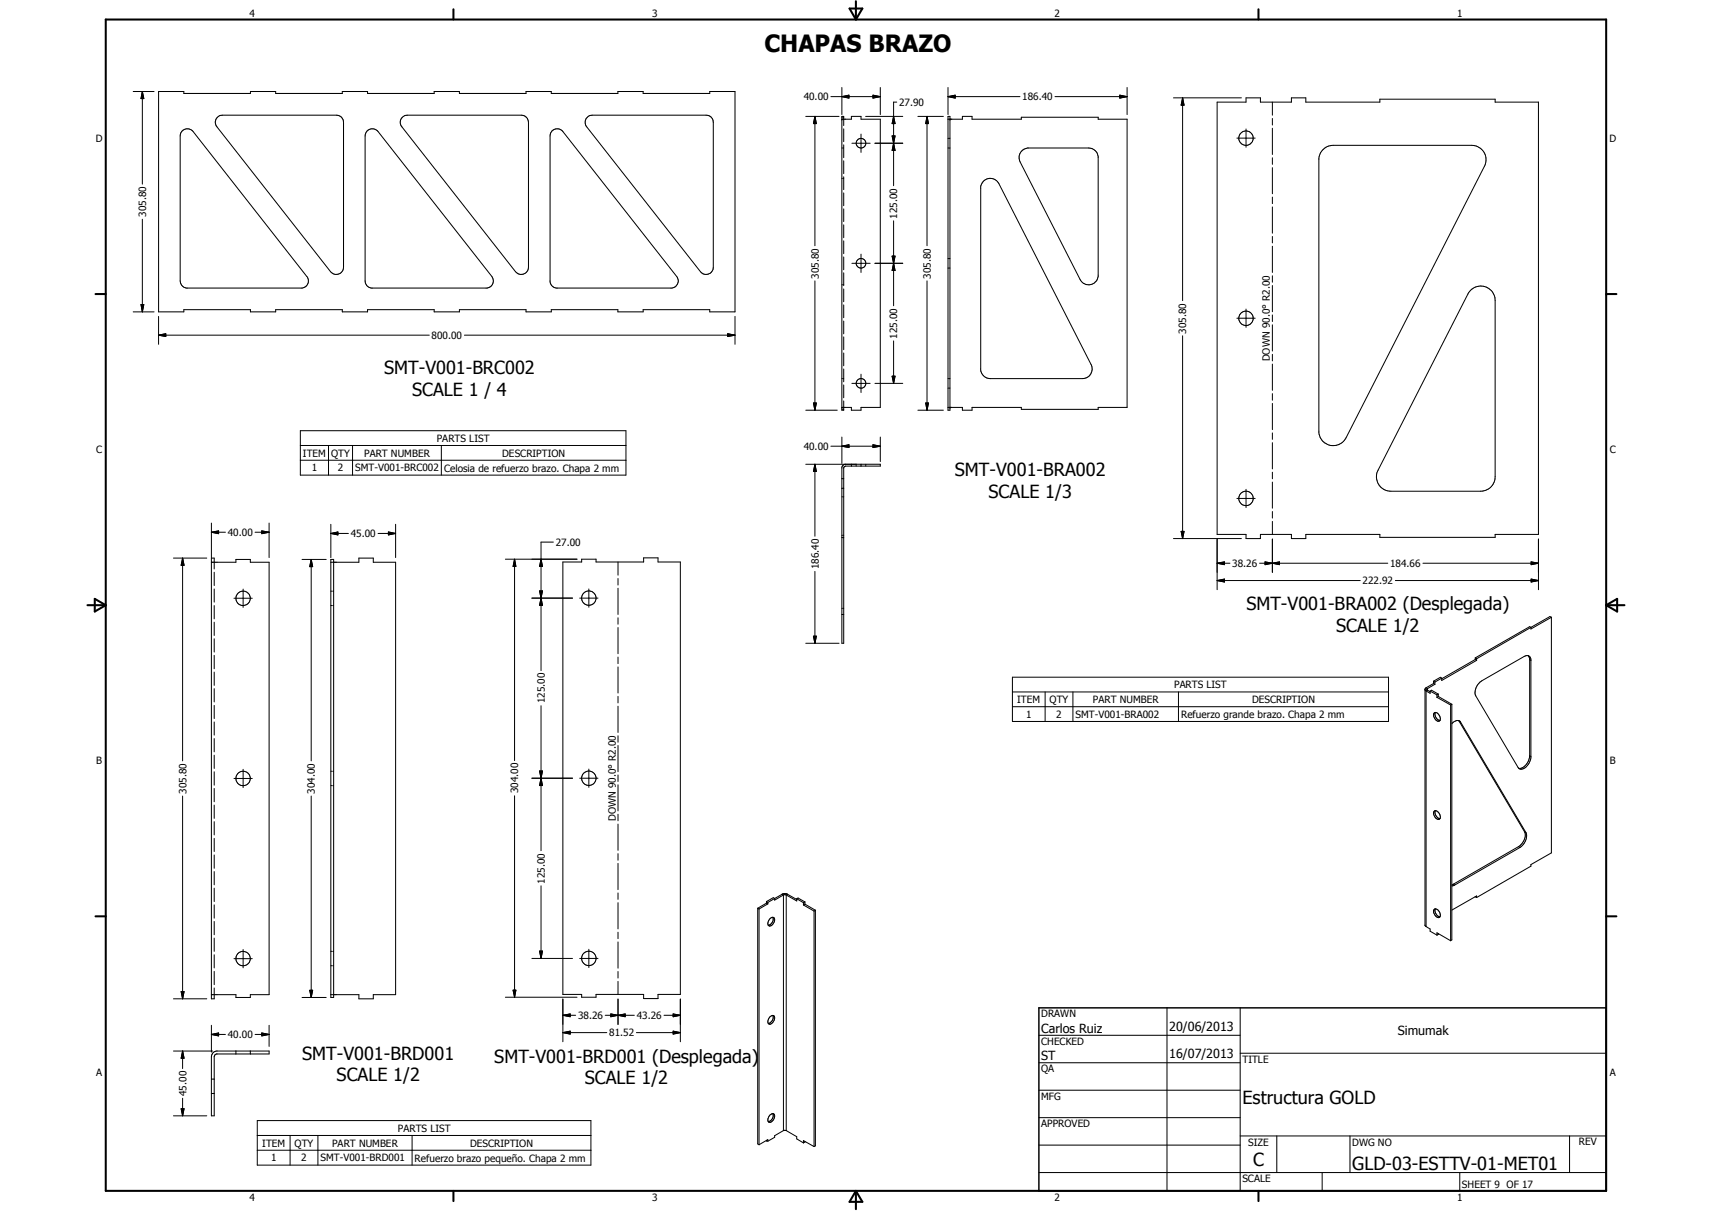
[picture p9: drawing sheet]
<svg xmlns="http://www.w3.org/2000/svg" width="594mm" height="420mm" viewBox="0 0 594 420" stroke-linecap="round" stroke-linejoin="round" font-family="sans-serif">
<g fill="none" stroke="#000" stroke-width=".35">
<path d="M46.2 31.7h7.3M49.4 31.7l.5 2.5h-1zM49.4 31.7v32.2M55 31.7h8.8v.7h23.1v-.7h8.8v.7h23.1v-.7h8.7v.7h23.2v-.7h8.7v.7h23.1v-.7h8.8v.7h23.1v-.7h8.8v.7h23.1v-.7h8.8v76.5h-8.8v-.8h-23.1v.8h-8.8v-.8h-23.1v.8h-8.8v-.8h-23.1v.8h-8.7v-.8h-23.2v.8h-8.7v-.8h-23.1v.8h-8.8v-.8h-23.1v.8h-8.8zM288.3 33.5h17.2M292.1 33.5l2.5-.5v1zM292.1 30.4v9.4M302.9 33l2.6 .5-2.6 .5zM305.5 30.4v9.4M311.2 35.4h-1.1v29M329 33.5l2.5-.5v1zM329 30.4v9.4"/>
<path d="M329 33.5h24.9M366.1 33.5h25M388.6 33l2.5 .5-2.5 .5zM391.1 30.4v9.4M407.2 34h23.6M410.4 34l.5 2.5h-1zM410.4 34v70.3M422.4 35.4h10v-1.4h5v1.4h10.7v-1.4h5v1.4h25.7v-1h40v1h15.1v150h-15.1v1h-40v-1h-25.7v1.5h-5v-1.5h-10.7v1.5h-5v-1.5h-10zM441.5 35.4v4.6M63.2 45.4a2.53 2.53 0 0 1 3.8 .2l39.5 50.3a2.49 2.49 0 0 1-1.6 4h-40.2a2.57 2.57 0 0 1-2.2-2.4v-50.3l.3-1.1zM75.3 40.9l.8-.7 1.1-.2h39.5a2.44 2.44 0 0 1 2.5 2.5v50.2a2.52 2.52 0 0 1-1.7 2.4 2.52 2.52 0 0 1-2.8-.8l-39.4-50.3a2.42 2.42 0 0 1 0-3.1zM127.4 45.4a2.53 2.53 0 0 1 3.8 .2l39.5 50.3a2.53 2.53 0 0 1-1.6 4h-40.2a2.47 2.47 0 0 1-2.2-2.4v-50.3l.1-.8z"/>
<path d="M139.7 40.6l.9-.6h.8h39.5a2.52 2.52 0 0 1 2.5 2.5v50.2a2.52 2.52 0 0 1-1.7 2.4 2.52 2.52 0 0 1-2.8-.8l-39.5-50.3a2.41 2.41 0 0 1 .3-3.4zM191.6 45.4a2.52 2.52 0 0 1 3.7 .2l39.5 50.3a2.53 2.53 0 0 1-1.6 4h-40.2a2.52 2.52 0 0 1-2.1-2.1v-50.6zM203.6 40.9l.9-.7 1-.2h39.5a2.44 2.44 0 0 1 2.5 2.5v50.2a2.5 2.5 0 0 1-1.7 2.4 2.5 2.5 0 0 1-2.7-.8l-39.5-50.3a2.5 2.5 0 0 1 0-3.1zM279.6 40.4h11.6M282.8 40.4l.5 2.5h-1zM282.8 40.4v44.9M292.1 51.4h.2M292.1 41.4h3.3v-1h3.4v1h6.7v100h-6.7v.9h-3.4v-.9h-3.3M292.1 40.7h.2M292.6 51.4h.2M292.6 40.7h.2M292.8 43.6v-3.2h-.7v101.9h.7v-3.2"/>
<path d="M292.8 44.7v4.4M292.8 50.2v4.5M292.8 55.8v4.4M295.6 49.7h6.4M298.8 46.5v6.4M300.4 40.4h12.9M303.6 49.7h9.7M309.6 47.2h1l-.5 2.5zM309.6 47.2h1l-1 5h1zM310.1 49.7l.5 2.5h-1zM310.1 40.4l.5 2.5h-1zM318.5 40.4h8.9"/>
<path d="M321.7 40.4l.5 2.5h-1zM321.7 40.4v44.9M329 41.4h5v-1h3.3v1h17.1v-.7h26.7v.7h10v100h-10v.6h-26.7v-.6h-17.1v.9h-3.3v-.9h-5M329 51.4h.2M329 40.4h.6v101.9h-.6zM329 48h.2M329.4 51.4h.2M329.4 48h.2M354.4 52.6l.9-.8 1.2-.4h21.3a3.4 3.4 0 0 1 3.3 2.8v41.7a3.3 3.3 0 0 1-2.8 2.9 3.3 3.3 0 0 1-3.5-1.8l-20.8-40.8a3.2 3.2 0 0 1 .4-3.6zM429.2 47.9h6.4M432.4 44.7v6.4M441.5 41.1v2.3"/>
<path d="M441.5 44.5v9.1M441.5 54.7v2.3M441.5 58.2v9M458.9 52.1l1.7-1.3 2-.4h48.1a5 5 0 0 1 4.4 7.3l-48 94.2a5 5 0 0 1-5.4 2.6 5 5 0 0 1-4-4.3v-95.3l.4-1.5zM49.4 76.1v32.1M292.1 61.9h.2M292.6 61.9h.2M292.8 61.3v4.5M292.8 66.9v4.5M292.8 72.5v4.4M292.8 78v4.5M310.1 76.6v29.5"/>
<path d="M341.3 62.8a3.3 3.3 0 0 1 5.3 .9l32 62.8a3.3 3.3 0 0 1-2.9 4.9h-32.1a3.3 3.3 0 0 1-3.3-3v-63.6zM441.5 68.4v2.3M441.5 71.8v9.1M282.8 97.5v44.8M292.1 98.8h.2M292.6 98.8h.2M292.8 83.6v4.4M292.8 89.2v4.4M292.8 94.7v4.4M295.6 91.4h6.4M298.8 88.2v6.3M303.6 91.4h9.7"/>
<path d="M309.6 88.9h1l-.5 2.5zM309.6 88.9l1 5h-1l1-5zM310.1 91.4l.5 2.5h-1zM321.7 97.5v44.8M329 93h.2M329 89.7h.2M329.4 93h.2M329.4 89.7h.2M441.5 82v2.3M441.5 85.4v9.1M441.5 95.7v2.2M441.5 99.1v9.1"/>
<path d="M46.2 108.2h7.3M48.9 105.7h1l-.5 2.5zM55 116.3l2.5-.5v1zM55 109.8v9.7M55 116.3h94M161.2 116.3h93.9M252.5 115.8l2.6 .5-2.6 .5zM255.1 109.8v9.7M292.8 100.2v4.5M292.8 105.8v4.4M292.8 111.4v4.4M292.8 116.9v4.4"/>
<path d="M310.1 118.3v14.7M410.4 116.5v70.4M429.2 110.4h6.4M432.4 107.2v6.4M441.5 109.3v2.2M441.5 112.7v9.1M510.3 100.7a5 5 0 0 1 5.5-1.1 5 5 0 0 1 3 4.7v61.1a5 5 0 0 1-5 5h-31.2a5 5 0 0 1-4.4-7.2l31.2-61.2zM282.3 139.8h1l-.5 2.5zM292.1 131.4h.2M292.6 131.4h.2M292.8 122.5v4.4M292.8 128v4.5"/>
<path d="M292.8 133.6v4.4M295.6 133h6.4M298.8 129.8v6.4M303.6 133h9.7M309.6 130.5h1l-.5 2.5zM321.2 139.8h1l-.5 2.5zM329 131.4h.2M329 134.7h.2M329.4 131.4h.2M329.4 134.7h.2M441.5 122.9v2.3M441.5 126.3v9.1"/>
<path d="M441.5 136.6v2.3M441.5 140v9.1M104.2 154.6h113M104.2 149.4h113v15.4h-113zM104.2 159.7h113M114 154.6v10.2M122.3 154.6v10.2M153.2 154.6v10.2M279.6 142.3h10.9M288.3 154.8h17.2M292.1 154.8l2.5-.5v1zM292.1 142h.2"/>
<path d="M292.1 151.6v9.2M292.6 142h.2M302.9 154.3l2.6 .5-2.6 .5zM305.5 151.6v8.5M318.5 142.3h8.9M441.5 150.2v2.2M441.5 153.6v9.1M279.6 161.1h25.9v.6h-12.1l-.4 .2-.2 .5v60.8h-.7v-61.1l.6-.8 .5-.2M282.8 161.1l.5 2.5h-1zM282.8 161.1v25M292.1 172.4h.2M292.1 166.1h.7"/>
<path d="M292.1 169.4h.7M292.6 172.4h.2M295.4 161.1v.6M297.1 161.1v.2M297.1 161.5v.2M298.8 161.1v.6M300.4 161.1v.2M300.4 161.5v.2M429.2 172.9h6.4M432.4 169.8v6.3M441.5 163.8v2.3M441.5 167.3v9"/>
<path d="M441.5 177.5v2.2M60.2 193.6h11.5M63.4 193.6l.5 2.5h-1zM63.4 193.6v70.4M73.4 184.7l2.5-.5v1zM73.4 195.1h8.5v-1h5v1h6.5v150h-6.5v1h-5v-1h-8.5M73.4 181.5v12M73.4 184.7h4.8M74.3 197.4v-3.8h-.9v152.9h.9v-3.7M74.3 198.5v4.7M88.5 184.7h4.9M90.8 184.2l2.6 .5-2.6 .5z"/>
<path d="M93.4 181.5v12M104.8 194.1h8.4M108 194.1l.5 2.5h-1zM108 194.1v69.9M114.8 185.1l2.5-.5v1zM114.8 195.1h9.7v-1.5h5v1.5h7.8v150h-7.8v1.4h-5v-1.4h-9.7M114.8 194.1h1v152h-1zM114.8 181.9v11.6M114.8 185.1h6.1M131.2 185.1h6.1M134.8 184.6l2.5 .5-2.5 .5zM137.3 181.9v11.6"/>
<path d="M175.4 194h24.8M178.6 194l.4 2.5h-1zM178.6 194v69.9M187.7 194l.5 2.5h-1zM192 188.1h-4.3v44.6M195.3 195h6.5v-1h5v1h16.5v-1.5h5v1.5h7.8v150h-7.8v1.5h-5v-1.5h-16.5v1h-5v-1h-6.5zM214.5 195v4.6M282.8 198.2v25M292.1 185.7h.2M292.1 186.5h.7M292.6 185.7h.2M407.2 186.9h23.6"/>
<path d="M409.9 184.4h1l-.5 2.5zM422.4 195.4l2.5-.5v1zM422.4 187v17.6M422.4 195.4h4.4M437.1 195.4h44.5M439 194.9l2.5 .5-2.5 .5zM441.5 195.4l2.5-.5v1zM441.5 180.9v4.5M441.5 187v11.6M493.8 195.4h40.1M531.3 194.9l2.6 .5-2.6 .5zM533.9 187v17.6"/>
<path d="M74.3 204.3v4.6M74.3 210.1v4.6M74.3 215.9v4.6M81.2 207.6h6.3M84.4 204.4v6.3M114.8 205.1h.3M114.8 210.1h.3M115.4 205.1h.4M115.4 210.1h.4M184.6 207.5h14.1M187.2 205h1l-.5 2.5zM187.2 205h1l-1 5h1z"/>
<path d="M187.7 207.5l.5 2.5h-1zM201.2 207.5h6.3M204.3 204.3v6.4M214.5 200.7v2.3M214.5 204.1v9.1M214.5 214.3v2.3M214.5 217.7v9.1M292.1 211.1h.2M292.1 213.2h.7M292.6 211.1h.2M422.4 201.4l2.5-.5v1zM422.4 201.4h49.6"/>
<path d="M484.2 201.4h49.7M531.2 217.7l-18.8 10.9M531.2 217.7l-.4-.3-18.9 10.9M531.3 200.9l2.6 .5-2.6 .5zM538.3 214.2l-7.1 4v-.5M538.3 214.2v81.7l-7.1 4.1v.5l-18.8 10.9M538.3 214.2l-.5-.3-6.6 3.8M74.3 221.6v4.6M74.3 227.4v4.6M74.3 233.2v4.6M74.3 238.9v4.6M214.5 228v2.3"/>
<path d="M214.5 231.4v9.1M279.6 223.2h11.6M282.3 220.7h1l-.5 2.5zM351.3 234.9h130.5v15.4h-130.5zM494.5 239.4l.4 .3M494.9 238.6l.4 .3M494.9 238.6l-.4 .5v82l.4 .4M494.9 239.7v81.8M494.9 239.7l1.4 .8v-.7M495.3 238.9v.5M495.3 238.9l-.2 .3 .2 .2M495.3 239.4l-.4 .3"/>
<path d="M495.3 239.4l1 .6M496.3 239.8l.5-.3 2.3 1.3M496.3 239.8l2.3 1.3M497.5 236.3l.4 .3M497.5 236.3v.9M497.5 237.2l.4 .2M497.5 237.2l-2.6 1.4M497.9 236.6v.8M497.9 237.4l-2.6 1.5M500.3 235.3l-2.4 1.3M500.3 235.3l-.5-.3-2.3 1.3M511.9 228.3v.5"/>
<path d="M511.9 228.3l.5 .3M511.9 228.8l.5 .3M511.9 228.8l-11.6 6.7M512.4 228.6v.5M512.4 229.1l-12.1 7v-.8M513.6 236.6l15.3-8.8a1.4 1.4 0 0 1 1.5-.3 1.4 1.4 0 0 1 .8 1.3v34a4 4 0 0 1-3.8 4l-.6-.5-14.7-24.9a4.6 4.6 0 0 1 1.5-4.8zM530.3 227.5l.5 1.4M530.8 228.9l.4 .3M530.8 228.9v33.3M74.3 244.7v4.6M74.3 250.5v4.6M74.3 256.2v4.7"/>
<path d="M187.7 244.9v50.2M214.5 241.6v2.3M214.5 245v9.1M214.5 255.3v2.2M214.5 258.7v9.1M351.3 240.1h130.5M351.3 245.2h130.5M362.7 240.1v10.2M372.3 240.1v10.2M408.9 240.1v10.2M497.7 247.4a1.27 1.27 0 0 1 1.9 1 1.01 1.01 0 0 1 .2 1.2 1.01 1.01 0 0 1-1 .6 2.3 2.3 0 0 1-1.1-2.8zM498.1 247.2a2.16 2.16 0 0 0 1.6 2.8"/>
<path d="M498.6 241.9l4.8 2.7M498.6 241.1v.8M499.1 241.6l4.7 2.7M499.1 240.8v.8M499.1 240.8l-.5 .3M499.1 241.6l-.5 .3M503.4 244.6v81.8M503.8 244.3v81.8l-.4 .3M503.8 244.3l-.4 .3M506.2 250l.2 .3M506.4 250.3l.4 .3M506.4 250.3l22.6 38.3"/>
<path d="M506.8 250.6a1.85 1.85 0 0 0-3 .5M506.8 250.6l22.7 38.2M63.4 276.2v70.3M74.3 262v4.6M74.3 267.8v4.6M74.3 273.6v4.6M74.3 279.3v4.6M81.2 270.1h6.3M84.4 266.9v6.4M108 276.2v69.9M114.8 267.6h.3M114.8 272.6h.3"/>
<path d="M115.4 267.6h.4M115.4 272.6h.4M178.6 276.1v69.9M184.6 270h14.1M187.2 267.5h1l-.5 2.5zM187.2 267.5l1 5h-1l1-5zM187.7 270l.5 2.5h-1zM201.2 270h6.3M204.3 266.8v6.4M214.5 268.9v2.2M214.5 272.3v9M530.8 262.2l.4 .3"/>
<path d="M530.8 262.2v.4a4.3 4.3 0 0 1-3.8 4M74.3 285.1v4.6M74.3 290.9v4.5M74.3 296.6v4.6M214.5 282.5v2.3M214.5 285.9v9.1M214.5 296.2v2.2M214.5 299.6v9.1M497.7 281.5a1.44 1.44 0 0 1 2 1.2 .93 .93 0 0 1-.2 1.5 .93 .93 0 0 1-1.3-.4l-.7-1.4zM498.1 281.3a2.18 2.18 0 0 0 1.6 2.7M526.9 293.8l.5 .2M526.9 293.8l-22.6 13"/>
<path d="M527.4 294l-22.6 13.1M529 288.6l.5 .2M529 288.6a4.6 4.6 0 0 1-2.1 5.2M529.5 288.8a4.6 4.6 0 0 1-2.1 5.2M74.3 302.4v4.6M74.3 308.1v4.7M74.3 313.9v4.7M74.3 319.7v4.6M187.7 307.3v25.2M214.5 309.8v2.2M214.5 313.2v9.1M262.9 315.1v81.8l.5 .3"/>
<path d="M262.9 315.1l.5 .3M263.4 315.4v81.8M266 313.4l-3.1 1.7M266 312.8v.6M266 313.4l.4 .2M266 312.8l.4 .3M266.4 313.6l-3 1.8M266.4 313.1v.5M267.1 318.8a.94 .94 0 0 1 1.4-.4 .94 .94 0 0 1 .2 1.4 1.5 1.5 0 0 1-1.9 1.4 1.81 1.81 0 0 1 .3-2.4zM268.2 318.3a2.17 2.17 0 0 1-1.6 2.7M268.8 311.7l-.5-.3-2.3 1.4M268.8 311.7l-2.4 1.4"/>
<path d="M271.4 310.3l.9-.3 1 .3M271.4 310.3l.5 .2M271.4 310.3l-2.6 1.4M271.9 310.5l-3.1 1.8v-.6M271.9 310.5h.9M271.9 310.5v81.8M272.8 310.5l3.7 2.1v-.8M272.8 310.5v81.8M273.3 310.3l3.2 1.8M273.3 310.3l-.5 .2M276.5 311.8l.4-.2 2.4 1.3M276.5 311.8l2.3 1.4"/>
<path d="M278.8 313.2v.8M278.8 314l3.7 2.1M279.3 312.9l-.5 .3M279.3 313.7l-.5 .3M279.3 312.9v.8M279.3 313.7l3.6 2.1M282.5 316.1v81.7M282.9 315.8l-.4 .3M282.9 315.8v81.8l-.4 .2M497.7 315.5a1.85 1.85 0 0 1 1.7 .8 1.85 1.85 0 0 1 .2 1.9 1.98 1.98 0 0 1-2.1-2.3zM498.1 315.3a2.13 2.13 0 0 0 1.6 2.8M504.3 306.8l.5 .3"/>
<path d="M504.3 306.8l-.5 .2M504.8 307.1l-1 .3M511.9 311.1l.5 .3M512.4 311.4v-.5l-8.6 4.9M74.3 325.5v4.6M74.3 331.3v4.5M74.3 337v4.6M81.2 332.6h6.3M84.4 329.4v6.4M114.8 335.1h.3M114.8 330.1h.3M115.4 335.1h.4"/>
<path d="M115.4 330.1h.4M184.6 332.5h14.1M187.2 330h1l-.5 2.5zM201.2 332.5h6.3M204.3 329.4v6.3M214.5 323.4v2.3M214.5 326.8v9.1M214.5 337.1v2.2M494.9 321.5l1.4 .8v.8l2.3 1.3M498.6 324.4v-.8l4.8 2.8M499.1 323.9l-.5 .5M60.2 346.5h11.5"/>
<path d="M62.9 344h1l-.5 2.5zM73.4 358.9l2.5-.5v1zM73.4 355.7v9.3M73.4 358.9h4.8M88.5 358.9h4.9M90.8 358.4l2.6 .5-2.6 .5zM93.4 355.7v7.4M104.8 346.1h8.4M107.5 343.6h1l-.5 2.5zM175.4 346h24.8M178 343.5h1l-.4 2.5zM195.3 352.3l2.6-.5v1z"/>
<path d="M195.3 358.3l2.6-.5v1zM195.3 346.6v14.8M195.3 352.3h4.5M195.3 358.3h15.3M210 352.3h10.1M212 351.8l2.5 .5-2.5 .5zM214.5 352.3l2.5-.5v1zM214.5 340.5v4.5M214.5 346.6v8.8M220.8 358.3h15.3M230.4 352.3h5.7M233.6 357.8l2.5 .5-2.5 .5z"/>
<path d="M233.6 351.8l2.5 .5-2.5 .5zM236.1 346.6v14.8M267.1 352.8a.87 .87 0 0 1 .9-.5 .87 .87 0 0 1 .8 .7 2.34 2.34 0 0 1-1.9 2.3 1.56 1.56 0 0 1 .2-2.5zM268.2 352.3a2.24 2.24 0 0 1-1.4 2.8h-.2M360.5 359.2h69.9M405 349.7v63.5M430.4 349.7v63.5M60.2 364.7h13.6M63.4 364.7l.5 2.5h-1zM63.4 364.7v6.1M73.4 379.4h.9M73.4 374.4h.9"/>
<path d="M73.8 365.4l1.2-.7h18.4v1h-18.3l-.5 .3-.3 .6v20.5h-.9v-20.5zM81.9 364.7v1M86.9 364.7v1M360.5 368.7h69.9M360.5 378.2h69.9M430.4 365.4h127M60.2 387.1h11.5M62.9 384.7h1l-.5 2.4zM63.4 381v6.1M89.3 388.8h115.8v15.4h-115.8zM89.3 394h115.8M89.3 399.1h115.8"/>
<path d="M100.7 394v10.2M110.3 394v10.2M143 394v10.2M266 395.6l.4 .3M266.4 395.9v-.5l-3 1.8M267.1 386.9l.7-.4a.87 .87 0 0 1 1 .3 .87 .87 0 0 1-.1 1.1 1.66 1.66 0 0 1-2 1.3l-.2-1.2zM268.2 386.4a2.12 2.12 0 0 1-1.6 2.7M271.9 392.3l-3.1 1.7v.6l-2.4 1.3M271.9 392.3h.9M272.8 392.3l3.7 2.1v.7l2.3 1.4M278.8 396.5v-.8l3.7 2.1M279.3 396l-.5 .5"/>
<path d="M360.5 387.8h69.9M360.5 397.3h69.9M430.4 394.1h127M443.1 394.1v12.7M468.5 394.1v12.7M544.7 394.1v12.7M360.5 406.8h196.9M458.8 406.8v6.4M506.6 406.8v6.4"/>
<circle cx="298.8" cy="49.7" r="1.67"/>
<circle cx="432.4" cy="47.9" r="2.51"/>
<circle cx="298.8" cy="91.3" r="1.66"/>
<circle cx="432.4" cy="110.4" r="2.5"/>
<circle cx="298.8" cy="133" r="1.66"/>
<circle cx="432.4" cy="172.9" r="2.5"/>
<circle cx="84.4" cy="207.6" r="2.5"/>
<circle cx="204.3" cy="207.5" r="2.5"/>
<circle cx="84.4" cy="270.1" r="2.51"/>
<circle cx="204.3" cy="270" r="2.49"/>
<circle cx="84.4" cy="332.6" r="2.51"/>
<circle cx="204.3" cy="332.5" r="2.5"/>
</g>
<g fill="#000">
<circle cx="292.1" cy="41.4" r=".18"/>
<circle cx="329.6" cy="41.4" r=".18"/>
<circle cx="292.1" cy="141.4" r=".18"/>
<circle cx="329.6" cy="141.4" r=".18"/>
<circle cx="266" cy="395.6" r=".18"/>
</g>
<g fill="none" stroke="#000" stroke-width=".71">
<path d="M36.7 6.8h520.7v406.4h-520.7zM157.3 3.2v3.6M294.8 3h4.4l-2.2 3.8zM297 .4v6.4M436.7 3.2v3.6M33.1 102h3.6M557.4 102h3.5M30.3 210h6.4M32.9 207.8l3.8 2.2-3.8 2.2zM557.4 210h6.3M557.4 210l3.8-2.2v4.4zM33.1 317.9h3.6"/>
<path d="M557.4 317.9h3.5M157.3 413.2v3.5M297 413.2v6.3M297 413.2l2.2 3.8h-4.4zM436.7 413.2v3.5"/>
</g>
<path d="M360.5 349.7h196.9v63.5h-196.9z" fill="none" stroke="#000" stroke-width=".51"/>
<g fill="#000">
<path d="M49.4 31.7l.5 2.5h-1zM292.1 33.5l2.5-.5v1zM302.9 33l2.6 .5-2.6 .5zM329 33.5l2.5-.5v1zM388.6 33l2.5 .5-2.5 .5zM410.4 34l.5 2.5h-1zM282.8 40.4l.5 2.5h-1zM309.6 47.2h1l-.5 2.5zM310.1 49.7l.5 2.5h-1zM310.1 40.4l.5 2.5h-1zM321.7 40.4l.5 2.5h-1zM309.6 88.9h1l-.5 2.5z"/>
<path d="M310.1 91.4l.5 2.5h-1zM48.9 105.7h1l-.5 2.5zM55 116.3l2.5-.5v1zM252.5 115.8l2.6 .5-2.6 .5zM282.3 139.8h1l-.5 2.5zM309.6 130.5h1l-.5 2.5zM321.2 139.8h1l-.5 2.5zM292.1 154.8l2.5-.5v1zM302.9 154.3l2.6 .5-2.6 .5zM282.8 161.1l.5 2.5h-1zM63.4 193.6l.5 2.5h-1zM73.4 184.7l2.5-.5v1z"/>
<path d="M90.8 184.2l2.6 .5-2.6 .5zM108 194.1l.5 2.5h-1zM114.8 185.1l2.5-.5v1zM134.8 184.6l2.5 .5-2.5 .5zM178.6 194l.4 2.5h-1zM187.7 194l.5 2.5h-1zM409.9 184.4h1l-.5 2.5zM422.4 195.4l2.5-.5v1zM439 194.9l2.5 .5-2.5 .5zM441.5 195.4l2.5-.5v1zM531.3 194.9l2.6 .5-2.6 .5zM187.2 205h1l-.5 2.5z"/>
<path d="M187.7 207.5l.5 2.5h-1zM422.4 201.4l2.5-.5v1zM531.3 200.9l2.6 .5-2.6 .5zM282.3 220.7h1l-.5 2.5zM187.2 267.5h1l-.5 2.5zM187.7 270l.5 2.5h-1zM187.2 330h1l-.5 2.5zM62.9 344h1l-.5 2.5zM73.4 358.9l2.5-.5v1zM90.8 358.4l2.6 .5-2.6 .5zM107.5 343.6h1l-.5 2.5zM178 343.5h1l-.4 2.5z"/>
<path d="M195.3 352.3l2.6-.5v1zM195.3 358.3l2.6-.5v1zM212 351.8l2.5 .5-2.5 .5zM214.5 352.3l2.5-.5v1zM233.6 357.8l2.5 .5-2.5 .5zM233.6 351.8l2.5 .5-2.5 .5zM63.4 364.7l.5 2.5h-1zM62.9 384.7h1l-.5 2.4z"/>
</g>
<text font-size="8.2" x="265.3" y="18.2">CHAPAS BRAZO</text>
<g font-size="6.3">
<text x="133.3" y="129.8">SMT-V001-BRC002</text>
<text x="143" y="137.3">SCALE 1 / 4</text>
<text x="331.3" y="165.3">SMT-V001-BRA002</text>
<text x="343" y="172.8">SCALE 1/3</text>
<text x="432.5" y="211.8">SMT-V001-BRA002 (Desplegada)</text>
<text x="463.6" y="219.3">SCALE 1/2</text>
<text x="104.9" y="367.6">SMT-V001-BRD001</text>
<text x="171.5" y="368.6">SMT-V001-BRD001 (Desplegada)</text>
<text x="116.8" y="375.1">SCALE 1/2</text>
<text x="202.9" y="376.2">SCALE 1/2</text>
<text x="431.1" y="383.1">Estructura GOLD</text>
<text x="434.8" y="404.7">C</text>
<text x="469.2" y="406">GLD-03-ESTTV-01-MET01</text>
</g>
<g font-size="4.4">
<text x="361.3" y="358.4">Carlos Ruiz</text>
<text x="405.7" y="357.7">20/06/2013</text>
<text x="485" y="359.2">Simumak</text>
<text x="361.3" y="367.9">ST</text>
<text x="405.7" y="367.2">16/07/2013</text>
</g>
<g font-size="3.5">
<text x="86.6" y="5.8">4</text>
<text x="226.3" y="5.8">3</text>
<text x="365.9" y="5.8">2</text>
<text x="505.6" y="5.8">1</text>
<text x="278.9" y="34.8">40.00</text>
<text x="354.7" y="34.8">186.40</text>
<text x="312" y="36.7">27.90</text>
<text x="33.3" y="49.4">D</text>
<text x="558.5" y="49.4">D</text>
<text x="50.7" y="75.3" transform="rotate(-90 50.7 75.3)">305.80</text>
<text x="311.4" y="75.9" transform="rotate(-90 311.4 75.9)">125.00</text>
<text x="284.1" y="96.7" transform="rotate(-90 284.1 96.7)">305.80</text>
<text x="323" y="96.7" transform="rotate(-90 323 96.7)">305.80</text>
<text x="149.8" y="117.6">800.00</text>
<text x="311.4" y="117.5" transform="rotate(-90 311.4 117.5)">125.00</text>
<text x="411.6" y="115.7" transform="rotate(-90 411.6 115.7)">305.80</text>
<text x="440.6" y="125.4" transform="rotate(-90 440.6 125.4)">DOWN 90.0° R2.00</text>
<text x="151.6" y="153.3">PARTS LIST</text>
<text x="33.4" y="157.3">C</text>
<text x="105.1" y="158.4">ITEM</text>
<text x="114.9" y="158.5">QTY</text>
<text x="126.4" y="158.4">PART NUMBER</text>
<text x="174.3" y="158.5">DESCRIPTION</text>
<text x="278.9" y="156.1">40.00</text>
<text x="558.6" y="157.3">C</text>
<text x="108.2" y="163.6">1</text>
<text x="117.3" y="163.6">2</text>
<text x="123.3" y="163.6">SMT-V001-BRC002</text>
<text x="154.1" y="163.6">Celosia de refuerzo brazo. Chapa 2 mm</text>
<text x="79" y="186">40.00</text>
<text x="121.7" y="186.4">45.00</text>
<text x="192.9" y="189.4">27.00</text>
<text x="284.1" y="197.4" transform="rotate(-90 284.1 197.4)">186.40</text>
<text x="427.6" y="196.7">38.26</text>
<text x="482.4" y="196.7">184.66</text>
<text x="472.8" y="202.7">222.92</text>
<text x="407.4" y="238.8">PARTS LIST</text>
<text x="189.1" y="244.1" transform="rotate(-90 189.1 244.1)">125.00</text>
<text x="353" y="243.9">ITEM</text>
<text x="364.2" y="243.9">QTY</text>
<text x="379.2" y="243.9">PART NUMBER</text>
<text x="434.5" y="243.9">DESCRIPTION</text>
<text x="356.1" y="249">1</text>
<text x="366.5" y="249">2</text>
<text x="373.2" y="249">SMT-V001-BRA002</text>
<text x="409.9" y="249.1">Refuerzo grande brazo. Chapa 2 mm</text>
<text x="33.4" y="265.2">B</text>
<text x="558.6" y="265.2">B</text>
<text x="64.7" y="275.4" transform="rotate(-90 64.7 275.4)">305.80</text>
<text x="109.3" y="275.4" transform="rotate(-90 109.3 275.4)">304.00</text>
<text x="179.8" y="275.3" transform="rotate(-90 179.8 275.3)">304.00</text>
<text x="213.6" y="284.9" transform="rotate(-90 213.6 284.9)">DOWN 90.0° R2.00</text>
<text x="189.1" y="306.5" transform="rotate(-90 189.1 306.5)">125.00</text>
<text x="200.6" y="353.5">38.26</text>
<text x="221" y="353.5">43.26</text>
<text x="361.3" y="353">DRAWN</text>
<text x="211.4" y="359.5">81.52</text>
<text x="79" y="360.2">40.00</text>
<text x="361.3" y="362.5">CHECKED</text>
<text x="431.1" y="368.7">TITLE</text>
<text x="33.4" y="373.2">A</text>
<text x="361.3" y="372.1">QA</text>
<text x="558.6" y="373.2">A</text>
<text x="64.7" y="380.3" transform="rotate(-90 64.7 380.3)">45.00</text>
<text x="361.3" y="381.6">MFG</text>
<text x="138.1" y="392.7">PARTS LIST</text>
<text x="361.3" y="391.1">APPROVED</text>
<text x="91" y="397.8">ITEM</text>
<text x="102.2" y="397.8">QTY</text>
<text x="115.3" y="397.8">PART NUMBER</text>
<text x="163.1" y="397.8">DESCRIPTION</text>
<text x="433.1" y="397.5">SIZE</text>
<text x="469.2" y="397.5">DWG NO</text>
<text x="547.9" y="397.4">REV</text>
<text x="94.1" y="402.9">1</text>
<text x="104.6" y="402.9">2</text>
<text x="111.2" y="402.9">SMT-V001-BRD001</text>
<text x="143.9" y="403.1">Refuerzo brazo pequeño. Chapa 2 mm</text>
<text x="431.1" y="410.2">SCALE</text>
<text x="507.3" y="412.3">SHEET 9 OF 17</text>
<text x="86.6" y="416.7">4</text>
<text x="226.3" y="416.7">3</text>
<text x="365.9" y="416.7">2</text>
<text x="505.6" y="416.7">1</text>
</g>
</svg>
